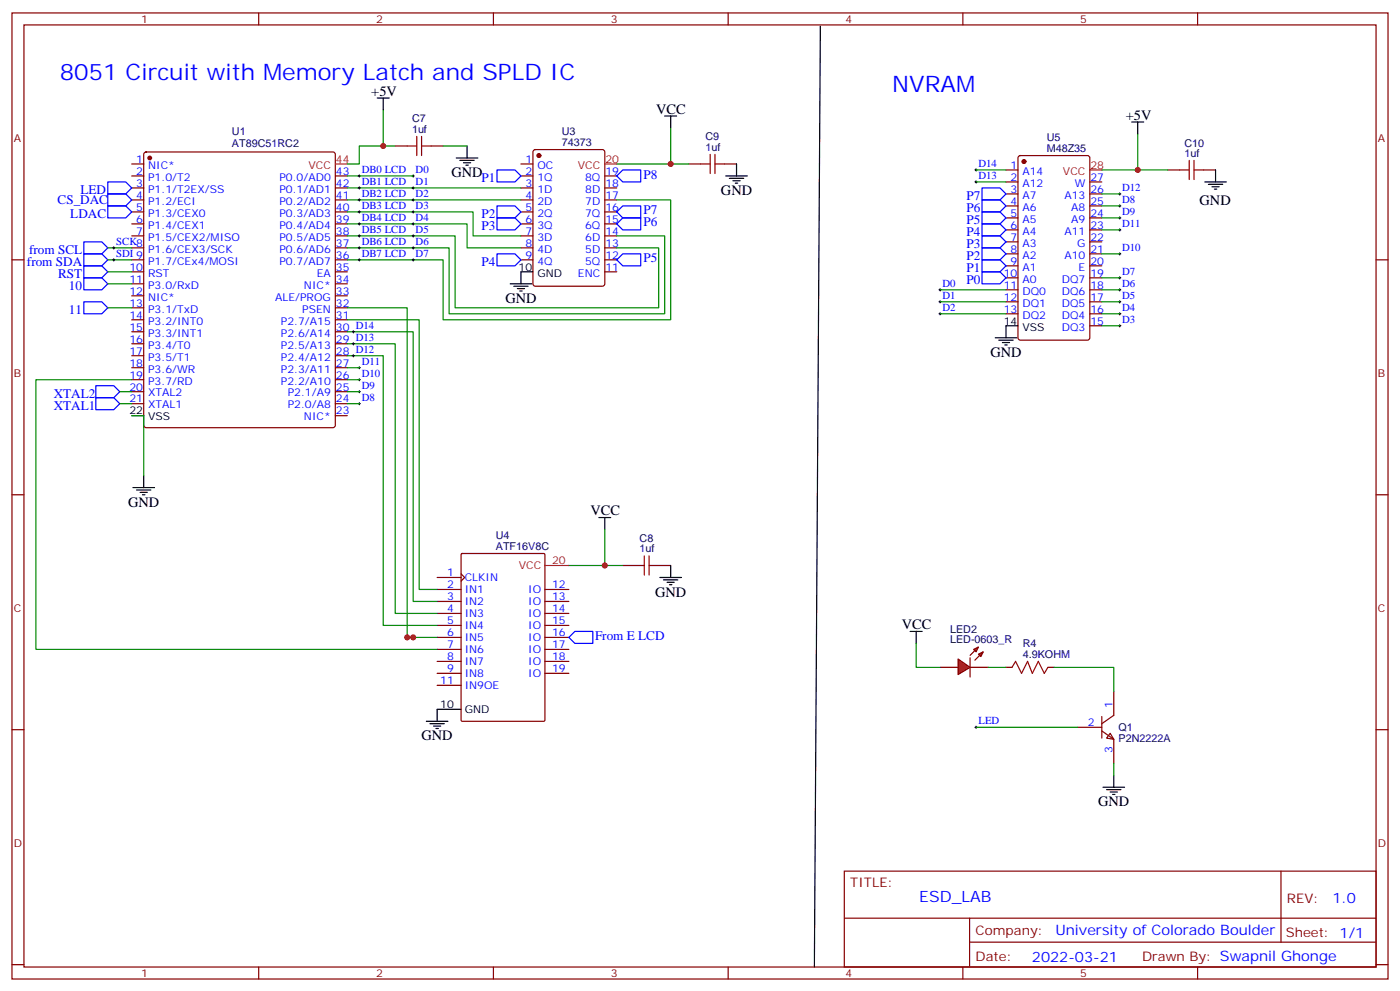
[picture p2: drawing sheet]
<svg xmlns="http://www.w3.org/2000/svg" width="412mm" height="292mm" viewBox="0 0 412 292" stroke-linecap="round" stroke-linejoin="round" font-family="sans-serif">
<g fill="none" stroke="#870000" stroke-width=".35">
<path d="M3.5 3.8h405.4v284.3h-405.4zM7.1 7.3h398.2v277.3h-398.2zM76.2 3.8v3.5M145.3 3.8v3.5M214.5 3.8v3.5M283.6 3.8v3.5M352.8 3.8v3.5M38.8 48.3h3.5M38.8 51.8h3.5M38.8 55.3h3.5M38.8 58.8h3.5M42.6 44.9l.4-.2h55.1l.5 .2 .2 .5v79.8l-.3 .5-.4 .2h-55.1l-.5-.3-.2-.4v-79.8z"/>
<path d="M98.8 51.8h3.5M98.8 55.3h3.5M98.8 58.8h3.5M116.4 43h3.5M127 43h3.5M153.5 48.3h3.5M153.5 51.8h3.5M153.5 55.3h3.5M153.5 58.8h3.5M157.2 44.2l.5-.2h19.7l.7 .5 .1 39-.5 .7h-20l-.7-.4v-39.1zM178.2 51.8h3.5M178.2 55.3h3.5"/>
<path d="M178.2 58.8h3.5M202.8 48.3h3.6M213.4 48.3h3.6M296.3 50h3.6M296.3 53.6h3.6M296.3 57.1h3.6M300.1 46l.5-.2h19.7l.7 .4v53.2l-.4 .7h-20l-.7-.4v-53.2zM321 53.6h3.6M321 57.1h3.6M344 50h3.5M354.5 50h3.6M3.5 76.5h3.6"/>
<path d="M38.8 76.5h3.5M38.8 62.4h3.5M38.8 65.9h3.5M38.8 69.4h3.5M38.8 73h3.5M98.8 76.5h3.5M98.8 62.4h3.5M98.8 65.9h3.5M98.8 69.4h3.5M98.8 73h3.5M153.5 76.5h3.5M153.5 62.4h3.5"/>
<path d="M153.5 65.9h3.5M153.5 69.4h3.5M153.5 73h3.5M178.2 76.5h3.5M178.2 62.4h3.5M178.2 65.9h3.5M178.2 69.4h3.5M178.2 73h3.5M296.3 60.6h3.6M296.3 64.1h3.6M296.3 67.7h3.6M296.3 71.2h3.6"/>
<path d="M296.3 74.7h3.6M296.3 78.2h3.6M321 60.6h3.6M321 64.1h3.6M321 67.7h3.6M321 71.2h3.6M321 74.7h3.6M321 78.2h3.6M405.3 76.5h3.6M38.8 80h3.5M38.8 83.5h3.5M38.8 87.1h3.5"/>
<path d="M38.8 90.6h3.5M38.8 94.1h3.5M38.8 97.6h3.5M98.8 80h3.5M98.8 83.5h3.5M98.8 87.1h3.5M98.8 90.6h3.5M98.8 94.1h3.5M98.8 97.6h3.5M178.2 80h3.5M296.3 81.8h3.6M296.3 85.3h3.6"/>
<path d="M296.3 88.8h3.6M296.3 92.4h3.6M321 81.8h3.6M321 85.3h3.6M321 88.8h3.6M321 92.4h3.6M321 95.9h3.6M38.8 101.2h3.5M38.8 104.7h3.5M38.8 108.2h3.5M38.8 111.8h3.5M38.8 115.3h3.5"/>
<path d="M38.8 118.8h3.5M98.8 101.2h3.5M98.8 104.7h3.5M98.8 108.2h3.5M98.8 111.8h3.5M98.8 115.3h3.5M98.8 118.8h3.5M98.8 122.3h3.5M3.5 145.6h3.6M405.3 145.6h3.6M128.8 173.5h7M128.8 177h7"/>
<path d="M128.8 170h7M135.8 168.9l1.1 1.1-1.1 1M135.9 163.1l.3-.2h24l.3 .2v48.8l-.2 .4h-24.1l-.3-.2zM160.5 173.5h7.1M160.5 177h7.1M183.4 166.4h3.6M194 166.4h3.6M128.8 180.6h7M128.8 184.1h7M128.8 187.6h7M128.8 191.1h7M128.8 194.7h7"/>
<path d="M128.8 198.2h7M160.5 180.6h7.1M160.5 184.1h7.1M160.5 187.6h7.1M160.5 191.1h7.1M160.5 194.7h7.1M160.5 198.2h7.1M3.5 214.8h3.6M128.8 201.7h7M405.3 214.8h3.6M248.7 256.4h156.6v28.2h-156.6zM377.3 256.4v20.9"/>
<path d="M248.7 270.2h156.5M285.6 277.3h119.6M285.6 270.2v14.2M3.5 283.9h3.6M76.2 284.6v3.5M145.3 284.6v3.5M214.5 284.6v3.5M283.6 284.6v3.5M352.8 284.6v3.5M405.3 283.9h3.6"/>
</g>
<g fill="#870000" stroke="#870000" stroke-width=".35">
<circle cx="44.1" cy="46.5" r=".53"/>
<circle cx="158.7" cy="45.8" r=".53"/>
<circle cx="301.6" cy="47.6" r=".53"/>
</g>
<g fill="none" stroke="#000" stroke-width=".35">
<path d="M241.7 7.7l-1.8 276.9M111.1 28.9h3.6M112.9 28.9v3.5M195.8 34.1h3.5M197.6 34.1v3.6M333.4 35.9h3.5M335.1 35.9v3.5M134.4 46.5h6.4M135.5 47.2h4.2M136.5 47.9h2.1M137.2 48.6h.7M137.6 43v3.5"/>
<path d="M213.8 51.8h6.3M214.8 52.5h4.3M215.9 53.2h2.1M216.6 53.9h.7M217 48.3v3.5M354.9 53.6h6.3M356 54.3h4.2M357 55h2.1M357.7 55.7h.7M358.1 50v3.6M150.3 83.5h6.3M151.3 84.2h4.3"/>
<path d="M152.4 84.9h2.1M153.1 85.7h.7M157 80h-3.5v3.5M293.2 99.4h6.3M299.9 95.9h-3.6v3.5M294.2 100.1h4.2M295.3 100.8h2.1M296 101.5h.7M38.8 122.3h3.5M42.3 140v3.5M39.2 143.5h6.3M40.2 144.2h4.2"/>
<path d="M41.3 144.9h2.1M42 145.6h.7M176.4 152.3h3.5M178.2 152.3v3.6M194.4 170h6.3M195.4 170.7h4.3M196.5 171.4h2.1M197.2 172.1h.7M197.6 166.4v3.6M125.6 212.3h6.3M126.6 213h4.3M127.7 213.7h2.1"/>
<path d="M128.4 214.4h.7M135.8 208.8h-7v3.5"/>
</g>
<path d="M98.8 48.3h3.5M178.2 48.3h3.5M321 50h3.6M160.5 166.4h7.1" fill="none" stroke="#f00" stroke-width=".35"/>
<g fill="none" stroke="#a10000" stroke-width=".35">
<path d="M119.9 43h2.9M122.8 40.1v5.7M124.2 43h2.8M124.2 40.1v5.7M206.4 48.3h2.8M209.2 45.4v5.7M210.6 48.3h2.8M210.6 45.4v5.7M347.5 50h2.8M350.3 47.2v5.6M351.7 50h2.8M351.7 47.2v5.6"/>
<path d="M187 166.4h2.8M189.8 163.6v5.7M191.2 166.4h2.8M191.2 163.6v5.7"/>
</g>
<g fill="none" stroke="#008700" stroke-width=".35">
<path d="M112.9 32.4v10.6h-7.1v5.3h-3.5M197.6 37.7v10.6h5.2M335.1 39.4v10.6M102.3 55.3h51.2M102.3 58.8h51.2M102.3 51.8h19.4M112.9 43h3.5M130.5 43h7.1M181.7 58.8h15.9v35.3h-67.1v-17.6h-28.2M181.7 48.3h15.9M287.5 50h8.8M287.5 53.6h8.8"/>
<path d="M324.6 50h19.4M324.6 57.1h5.2M102.3 62.4h37v7h14.2M102.3 65.9h35.3v7.1h15.9M102.3 69.4h31.8v21.2h59.9v-17.6h-12.3M181.7 69.4h14.1v23h-63.5v-19.4h-30M324.6 74.7h5.2M324.6 67.7h5.2M324.6 64.1h5.2M324.6 60.6h5.2M31.7 80h7.1M102.3 90.6h17.6v97h1.8"/>
<path d="M102.3 97.6h19.4v79.4h7.1M102.3 94.1h21.2v79.4h5.3M276.9 85.3h19.4M276.9 88.8h19.4M276.9 92.4h19.4M324.6 85.3h5.2M324.6 88.8h5.2M324.6 92.4h5.2M324.6 81.8h5.2M324.6 95.9h5.2M35.3 115.3h3.5M35.3 118.8h3.5"/>
<path d="M38.8 111.8h-28.2v79.3h118.2M102.3 101.2h14.1v79.4h12.4M102.3 104.7h10.6v79.4h15.9M102.3 115.3h3.5M102.3 118.8h3.5M102.3 111.8h3.5M102.3 108.2h3.5M38.8 122.3h3.5v17.7M178.2 155.9v10.5M167.6 166.4h15.8M119.9 187.6h8.9"/>
</g>
<g fill="none" stroke="#00f" stroke-width=".35">
<path d="M146.4 50h5.3l1.8 1.8-1.8 1.8h-5.3zM181.7 51.8l1.7-1.8h5.3v3.6h-5.3zM289.3 58.8h5.3l1.7 1.8-1.7 1.8h-5.3zM289.3 55.3h5.3l1.7 1.8-1.7 1.7h-5.3zM24.7 78.2h5.3l1.7 1.8-1.7 1.8h-5.3zM146.4 60.6h5.3l1.8 1.8-1.8 1.7h-5.3zM146.4 64.1h5.3l1.8 1.8-1.8 1.8h-5.3zM146.4 74.7h5.3l1.8 1.8-1.8 1.7h-5.3zM181.7 62.4l1.7-1.8h5.3v3.5h-5.3zM181.7 65.9l1.7-1.8h5.3v3.6h-5.3zM181.7 76.5l1.7-1.8h5.3v3.5h-5.3zM289.3 76.5h5.3l1.7 1.7-1.7 1.8h-5.3z"/>
<path d="M289.3 73h5.3l1.7 1.7-1.7 1.8h-5.3zM289.3 69.4h5.3l1.7 1.8-1.7 1.8h-5.3zM289.3 65.9h5.3l1.7 1.8-1.7 1.7h-5.3zM289.3 62.4h5.3l1.7 1.7-1.7 1.8h-5.3zM289.3 80h5.3l1.7 1.8-1.7 1.7h-5.3zM28.2 113.5h5.3l1.8 1.8-1.8 1.8h-5.3zM28.2 117.1h5.3l1.8 1.7-1.8 1.8h-5.3z"/>
</g>
<g fill="none" stroke="#000" stroke-width=".29">
<path d="M121.4 51.8h.7M121.4 55.3h.7M121.4 58.8h.7M121.7 51.4v.7M121.7 55v.7M121.7 58.5v.7M287.2 53.6h.7M287.2 50h.7M287.5 49.7v.7M287.5 53.2v.7M329.5 57.1h.7M329.8 56.7v.7"/>
<path d="M121.4 62.4h.7M121.4 65.9h.7M121.4 69.4h.7M121.4 73h.7M121.4 76.5h.7M121.7 62v.7M121.7 65.5v.8M121.7 69.1v.7M121.7 72.6v.7M121.7 76.1v.7M329.5 60.6h.7M329.5 64.1h.7"/>
<path d="M329.5 74.7h.7M329.5 67.7h.7M329.8 60.3v.7M329.8 63.8v.7M329.8 67.3v.7M329.8 74.4v.7M103.7 97.6h.7M104.1 97.3v.7M276.6 85.3h.7M276.6 88.8h.7M276.6 92.4h.7M276.9 84.9v.8"/>
<path d="M276.9 88.5v.7M276.9 92v.7M329.5 85.3h.7M329.5 88.8h.7M329.5 92.4h.7M329.5 95.9h.7M329.5 81.8h.7M329.8 81.4v.7M329.8 84.9v.8M329.8 88.5v.7M329.8 92v.7M329.8 95.5v.7"/>
<path d="M103.7 104.7h.7M103.7 101.2h.7M104.1 100.8v.7M104.1 104.4v.7M105.5 118.8h.7M105.5 115.3h.7M105.5 111.8h.7M105.5 108.2h.7M105.8 107.9v.7M105.8 111.4v.7M105.8 114.9v.7M105.8 118.5v.7"/>
</g>
<g fill="#f00" stroke="#870000" stroke-width=".35">
<path d="M282.2 194l3.6 2.4-3.6 2.1z"/>
<path d="M285.8 193.6v5.6z"/>
</g>
<g fill="#870000" stroke="#870000" stroke-width=".35">
<path d="M285.8 192.9l1.4-1.4z"/>
<path d="M287.2 194.3l1.4-1.4z"/>
</g>
<g fill="#f00" stroke="#870000" stroke-width=".35">
<path d="M286.8 191.1l1.4-.7-.7 1.4z"/>
<path d="M288.2 192.5l1.4-.7-.7 1.5z"/>
</g>
<path d="M276.9 196.4h5.3M285.8 196.4h5.2" fill="none" stroke="#870000" stroke-width=".35"/>
<path d="M327 215.8l1.1 1.8-2.1-.4z" fill="#fff" stroke="#870000" stroke-width=".35"/>
<path d="M296.3 196.4h1.8M308.7 196.4h1.7M317.5 214.1h7.1M324.6 215.1l3.5 2.5v7M324.6 210.9v6.3M328.1 203.5v7l-3.5 2.5" fill="none" stroke="#870000" stroke-width=".35"/>
<path d="M268.1 185.8h3.5M269.9 185.8v3.6M324.9 231.7h6.4M326 232.4h4.2M327 233.1h2.1M327.7 233.8h.7M328.1 228.2v3.5" fill="none" stroke="#000" stroke-width=".35"/>
<path d="M31.7 76.5h7.1M31.7 73h7.1M31.7 90.6h7.1M31.7 83.5h7.1M269.9 189.4v7h7M291 196.4h5.3M310.4 196.4h17.7v7.1M287.5 214.1h30M328.1 224.6v3.6" fill="none" stroke="#008700" stroke-width=".35"/>
<path d="M298.1 196.4l1.1-1.7 1.7 3.5 1.8-3.5 1.4 3.5 1.8-3.5 1.7 3.5 1.1-1.8" fill="none" stroke="#a10000" stroke-width=".35"/>
<g fill="none" stroke="#000" stroke-width=".29">
<path d="M105.5 51.8h.7M105.5 55.3h.7M105.5 58.8h.7M105.8 51.4v.7M105.8 55v.7M105.8 58.5v.7M33.2 73h.7M33.2 76.5h.7M33.5 72.6v.7M33.5 76.1v.7M105.5 62.4h.7M105.5 65.9h.7"/>
<path d="M105.5 69.4h.7M105.5 73h.7M105.5 76.5h.7M105.8 62v.7M105.8 65.5v.8M105.8 69.1v.7M105.8 72.6v.7M105.8 76.1v.7M287.2 214.1h.7M287.5 213.7v.7"/>
</g>
<path d="M31.7 53.6h5.3l1.8 1.7-1.8 1.8h-5.3zM31.7 57.1h5.3l1.8 1.7-1.8 1.8h-5.3zM24.7 74.7h5.3l1.7 1.8-1.7 1.7h-5.3zM24.7 71.2h5.3l1.7 1.8-1.7 1.7h-5.3zM31.7 60.6h5.3l1.8 1.8-1.8 1.7h-5.3zM24.7 81.8h5.3l1.7 1.7-1.7 1.8h-5.3zM24.7 88.8h5.3l1.7 1.8-1.7 1.8h-5.3zM167.6 187.6l1.7-1.8h5.3v3.6h-5.3z" fill="none" stroke="#00f" stroke-width=".35"/>
<g fill="#c00">
<circle cx="112.9" cy="43" r=".88"/>
<circle cx="178.2" cy="166.4" r=".88"/>
<circle cx="197.6" cy="48.3" r=".88"/>
<circle cx="119.9" cy="187.6" r=".88"/>
<circle cx="121.7" cy="187.6" r=".88"/>
<circle cx="335.1" cy="50" r=".88"/>
</g>
<g font-size="6.7" fill="#00f">
<text x="17.6" y="23.6">8051 Circuit with Memory Latch and SPLD IC</text>
<text x="262.8" y="27.1">NVRAM</text>
</g>
<text font-size="4.6" fill="#00f" x="270.8" y="265.4">ESD_LAB</text>
<g font-size="4.2">
<text x="109.4" y="28.2">+5V</text>
<text x="193.3" y="33.4">VCC</text>
<text x="331.6" y="35.2">+5V</text>
<text x="133" y="52.1">GND</text>
<text x="212.4" y="57.4">GND</text>
<text x="353.4" y="60.3">GND</text>
<text x="148.9" y="89.2">GND</text>
<text x="291.7" y="105.1">GND</text>
<text x="37.7" y="149.2">GND</text>
<text x="173.9" y="151.6">VCC</text>
<text x="193" y="175.6">GND</text>
<text x="265.6" y="185.1">VCC</text>
<text x="124.2" y="217.9">GND</text>
<text x="323.5" y="237.3">GND</text>
</g>
<g font-size="4.2" fill="#00f">
<text x="392.5" y="265.7">1.0</text>
<text x="310.9" y="275.2">University of Colorado Boulder</text>
<text x="304" y="283">2022-03-21</text>
</g>
<g font-size="3.9" fill="#00f">
<text x="141.8" y="53.6">P1</text>
<text x="189.5" y="52.5">P8</text>
<text x="23.7" y="57.1">LED</text>
<text x="284.7" y="58.8">P7</text>
<text x="17" y="60.1">CS_DAC</text>
<text x="20.7" y="64.1">LDAC</text>
<text x="141.8" y="64.1">P2</text>
<text x="189.5" y="63.1">P7</text>
<text x="284.7" y="65.9">P5</text>
<text x="284.7" y="62.4">P6</text>
<text x="141.8" y="67.7">P3</text>
<text x="189.5" y="66.7">P6</text>
<text x="284.7" y="69.4">P4</text>
<text x="8.6" y="74.7">from SCL</text>
<text x="189.5" y="77.2">P5</text>
<text x="284.7" y="76.5">P2</text>
<text x="284.7" y="73">P3</text>
<text x="7.9" y="78.2">from SDA</text>
<text x="17.1" y="81.8">RST</text>
<text x="141.8" y="78.2">P4</text>
<text x="284.7" y="83.5">P0</text>
<text x="284.7" y="80">P1</text>
<text x="20.3" y="85.3">10</text>
<text x="20.3" y="92.4">11</text>
<text x="15.8" y="117.1">XTAL2</text>
<text x="15.8" y="120.6">XTAL1</text>
<text x="175.3" y="188.4">From E LCD</text>
</g>
<g font-size="3.9" fill="#800">
<text x="250.5" y="261">TITLE:</text>
<text x="379.1" y="265.7">REV:</text>
<text x="287.4" y="275.2">Company:</text>
<text x="378.7" y="275.8">Sheet: 1/1</text>
<text x="287.4" y="282.9">Date:</text>
<text x="336.4" y="282.9">Drawn By: Swapnil Ghonge</text>
</g>
<g font-size="3.2" fill="#800">
<text x="41.6" y="6.8">1</text>
<text x="110.8" y="6.8">2</text>
<text x="179.9" y="6.8">3</text>
<text x="249.1" y="6.8">4</text>
<text x="318.2" y="6.8">5</text>
<text x="4.1" y="41.9">A</text>
<text x="405.9" y="41.9">A</text>
<text x="4.1" y="111.1">B</text>
<text x="405.9" y="111.1">B</text>
<text x="4.1" y="180.2">C</text>
<text x="405.9" y="180.2">C</text>
<text x="4.1" y="249.3">D</text>
<text x="405.9" y="249.3">D</text>
<text x="41.6" y="287.6">1</text>
<text x="110.8" y="287.6">2</text>
<text x="179.9" y="287.6">3</text>
<text x="249.1" y="287.6">4</text>
<text x="318.2" y="287.6">5</text>
</g>
<g font-size="3.2" fill="#000080">
<text x="121.4" y="35.9">C7</text>
<text x="68.3" y="39.7">U1</text>
<text x="121.4" y="39.1">1uf</text>
<text x="165.5" y="39.7">U3</text>
<text x="207.8" y="41.2">C9</text>
<text x="308.3" y="41.5">U5</text>
<text x="68.3" y="43.1">AT89C51RC2</text>
<text x="165.5" y="43">74373</text>
<text x="207.8" y="44.4">1uf</text>
<text x="308.3" y="44.7">M48Z35</text>
<text x="348.9" y="46.1">1uf</text>
<text x="348.9" y="43.2">C10</text>
<text x="146.1" y="161.8">ATF16V8C</text>
<text x="146.1" y="158.5">U4</text>
<text x="188.4" y="159.4">C8</text>
<text x="188.4" y="162.6">1uf</text>
<text x="279.9" y="189.4">LED-0603_R</text>
<text x="279.9" y="186.2">LED2</text>
<text x="301.3" y="190.4">R4</text>
<text x="301.3" y="193.6">4.9KOHM</text>
<text x="329.5" y="215.1">Q1</text>
<text x="329.5" y="218.3">P2N2222A</text>
</g>
<g font-size="3.2" fill="#00f">
<text x="40.1" y="47.9">1</text>
<text x="154.8" y="47.9">1</text>
<text x="40.1" y="51.4">2</text>
<text x="43.6" y="49.7">NIC*</text>
<text x="43.6" y="53.2">P1.0/T2</text>
<text x="82.3" y="53.2">P0.0/AD0</text>
<text x="99" y="51.4">43</text>
<text x="106.5" y="50.9">DB0 LCD</text>
<text x="122.4" y="50.9">D0</text>
<text x="154.8" y="51.4">2</text>
<text x="158.3" y="49.7">OC</text>
<text x="158.3" y="53.2">1Q</text>
<text x="172.3" y="53.2">8Q</text>
<text x="178.3" y="51.4">19</text>
<text x="288.2" y="52.7">D13</text>
<text x="288.2" y="49.1">D14</text>
<text x="297.7" y="49.7">1</text>
<text x="297.7" y="53.2">2</text>
<text x="301.2" y="51.4">A14</text>
<text x="321.2" y="53.2">27</text>
<text x="40.1" y="55">3</text>
<text x="40.1" y="58.5">4</text>
<text x="43.6" y="56.7">P1.1/T2EX/SS</text>
<text x="82.3" y="56.7">P0.1/AD1</text>
<text x="99" y="58.5">41</text>
<text x="99" y="55">42</text>
<text x="106.5" y="54.4">DB1 LCD</text>
<text x="106.5" y="58">DB2 LCD</text>
<text x="122.4" y="54.4">D1</text>
<text x="122.4" y="58">D2</text>
<text x="154.8" y="55">3</text>
<text x="154.8" y="58.5">4</text>
<text x="158.3" y="56.7">1D</text>
<text x="172.4" y="56.7">8D</text>
<text x="178.3" y="58.5">17</text>
<text x="178.3" y="55">18</text>
<text x="297.7" y="56.7">3</text>
<text x="301.2" y="55">A12</text>
<text x="301.2" y="58.5">A7</text>
<text x="313.5" y="58.5">A13</text>
<text x="316.6" y="55">W</text>
<text x="321.2" y="56.7">26</text>
<text x="330.6" y="59.7">D8</text>
<text x="330.6" y="56.2">D12</text>
<text x="40.1" y="62">5</text>
<text x="40.1" y="65.5">6</text>
<text x="43.6" y="60.3">P1.2/ECI</text>
<text x="43.6" y="63.8">P1.3/CEX0</text>
<text x="82.3" y="63.8">P0.3/AD3</text>
<text x="82.3" y="60.3">P0.2/AD2</text>
<text x="99" y="65.5">39</text>
<text x="99" y="62">40</text>
<text x="106.5" y="61.5">DB3 LCD</text>
<text x="106.5" y="65">DB4 LCD</text>
<text x="122.4" y="61.5">D3</text>
<text x="122.4" y="65">D4</text>
<text x="154.8" y="62">5</text>
<text x="154.8" y="65.5">6</text>
<text x="158.3" y="60.3">2D</text>
<text x="158.3" y="63.8">2Q</text>
<text x="172.3" y="63.8">7Q</text>
<text x="172.4" y="60.3">7D</text>
<text x="178.3" y="65.5">15</text>
<text x="178.3" y="62">16</text>
<text x="297.7" y="60.3">4</text>
<text x="297.7" y="63.8">5</text>
<text x="301.2" y="62">A6</text>
<text x="301.2" y="65.5">A5</text>
<text x="315.5" y="65.5">A9</text>
<text x="315.5" y="62">A8</text>
<text x="321.2" y="63.8">24</text>
<text x="321.2" y="60.3">25</text>
<text x="330.6" y="63.3">D9</text>
<text x="40.1" y="69.1">7</text>
<text x="43.6" y="67.3">P1.4/CEX1</text>
<text x="43.6" y="70.8">P1.5/CEX2/MISO</text>
<text x="82.3" y="70.8">P0.5/AD5</text>
<text x="82.3" y="67.3">P0.4/AD4</text>
<text x="99" y="69.1">38</text>
<text x="106.5" y="68.5">DB5 LCD</text>
<text x="122.4" y="68.5">D5</text>
<text x="154.8" y="69.1">7</text>
<text x="158.3" y="67.3">3Q</text>
<text x="158.3" y="70.8">3D</text>
<text x="172.3" y="67.3">6Q</text>
<text x="172.4" y="70.8">6D</text>
<text x="178.3" y="69.1">14</text>
<text x="297.7" y="67.3">6</text>
<text x="297.7" y="70.8">7</text>
<text x="301.2" y="69.1">A4</text>
<text x="313.5" y="69.1">A11</text>
<text x="321.2" y="70.8">22</text>
<text x="321.2" y="67.3">23</text>
<text x="330.6" y="66.8">D11</text>
<text x="34.2" y="75.6">SDI 9</text>
<text x="34.2" y="72.1">SCK8</text>
<text x="43.6" y="74.4">P1.6/CEX3/SCK</text>
<text x="43.6" y="77.9">P1.7/CEx4/MOSI</text>
<text x="82.3" y="77.9">P0.7/AD7</text>
<text x="82.3" y="74.4">P0.6/AD6</text>
<text x="99" y="76.1">36</text>
<text x="99" y="72.6">37</text>
<text x="106.5" y="72.1">DB6 LCD</text>
<text x="106.5" y="75.6">DB7 LCD</text>
<text x="122.4" y="72.1">D6</text>
<text x="122.4" y="75.6">D7</text>
<text x="154.8" y="72.6">8</text>
<text x="154.8" y="76.1">9</text>
<text x="158.3" y="74.4">4D</text>
<text x="158.3" y="77.9">4Q</text>
<text x="172.3" y="77.9">5Q</text>
<text x="172.4" y="74.4">5D</text>
<text x="178.3" y="76.1">12</text>
<text x="178.3" y="72.6">13</text>
<text x="297.7" y="74.4">8</text>
<text x="297.7" y="77.9">9</text>
<text x="301.2" y="72.6">A3</text>
<text x="301.2" y="76.1">A2</text>
<text x="313.5" y="76.1">A10</text>
<text x="317.3" y="72.6">G</text>
<text x="321.2" y="77.9">20</text>
<text x="321.2" y="74.4">21</text>
<text x="330.6" y="73.8">D10</text>
<text x="38.1" y="79.7">10</text>
<text x="38.1" y="83.2">11</text>
<text x="43.6" y="81.4">RST</text>
<text x="93.3" y="81.4">EA</text>
<text x="99" y="83.2">34</text>
<text x="99" y="79.7">35</text>
<text x="170.3" y="81.4">ENC</text>
<text x="178.3" y="79.7">11</text>
<text x="295.7" y="81.4">10</text>
<text x="301.2" y="79.7">A1</text>
<text x="301.2" y="83.2">A0</text>
<text x="312.8" y="83.2">DQ7</text>
<text x="317.7" y="79.7">E</text>
<text x="321.2" y="81.4">19</text>
<text x="330.6" y="80.9">D7</text>
<text x="38.1" y="86.7">12</text>
<text x="43.6" y="84.9">P3.0/RxD</text>
<text x="43.6" y="88.5">NIC*</text>
<text x="81" y="88.5">ALE/PROG</text>
<text x="89.5" y="84.9">NIC*</text>
<text x="99" y="86.7">33</text>
<text x="277.6" y="84.4">D0</text>
<text x="277.6" y="87.9">D1</text>
<text x="295.7" y="84.9">11</text>
<text x="295.7" y="88.5">12</text>
<text x="301.2" y="86.7">DQ0</text>
<text x="312.8" y="86.7">DQ6</text>
<text x="321.2" y="88.5">17</text>
<text x="321.2" y="84.9">18</text>
<text x="330.6" y="87.9">D5</text>
<text x="330.6" y="84.4">D6</text>
<text x="38.1" y="90.2">13</text>
<text x="38.1" y="93.8">14</text>
<text x="43.6" y="92">P3.1/TxD</text>
<text x="43.6" y="95.5">P3.2/INT0</text>
<text x="82.7" y="95.5">P2.7/A15</text>
<text x="89" y="92">PSEN</text>
<text x="99" y="93.8">31</text>
<text x="99" y="90.2">32</text>
<text x="277.6" y="91.5">D2</text>
<text x="295.7" y="92">13</text>
<text x="301.2" y="90.2">DQ1</text>
<text x="301.2" y="93.8">DQ2</text>
<text x="312.8" y="93.8">DQ4</text>
<text x="312.8" y="90.2">DQ5</text>
<text x="321.2" y="95.5">15</text>
<text x="321.2" y="92">16</text>
<text x="330.6" y="95">D3</text>
<text x="330.6" y="91.5">D4</text>
<text x="38.1" y="97.3">15</text>
<text x="38.1" y="100.8">16</text>
<text x="43.6" y="99.1">P3.3/INT1</text>
<text x="82.7" y="99.1">P2.6/A14</text>
<text x="99" y="100.8">29 D13</text>
<text x="99" y="97.3">30 D14</text>
<text x="312.8" y="97.3">DQ3</text>
<text x="38.1" y="104.4">17</text>
<text x="38.1" y="107.9">18</text>
<text x="43.6" y="102.6">P3.4/T0</text>
<text x="43.6" y="106.1">P3.5/T1</text>
<text x="82.7" y="106.1">P2.4/A12</text>
<text x="82.7" y="102.6">P2.5/A13</text>
<text x="99" y="107.9">27</text>
<text x="99" y="104.4">28 D12</text>
<text x="106.5" y="107.4">D11</text>
<text x="38.1" y="111.4">19</text>
<text x="43.6" y="109.6">P3.6/WR</text>
<text x="43.6" y="113.2">P3.7/RD</text>
<text x="82.7" y="113.2">P2.2/A10</text>
<text x="82.7" y="109.6">P2.3/A11</text>
<text x="99" y="111.4">26</text>
<text x="106.5" y="110.9">D10</text>
<text x="38.1" y="114.9">20</text>
<text x="38.1" y="118.5">21</text>
<text x="43.6" y="116.7">XTAL2</text>
<text x="84.7" y="116.7">P2.1/A9</text>
<text x="99" y="118.5">24</text>
<text x="99" y="114.9">25</text>
<text x="106.5" y="117.9">D8</text>
<text x="106.5" y="114.4">D9</text>
<text x="43.6" y="120.2">XTAL1</text>
<text x="84.7" y="120.2">P2.0/A8</text>
<text x="89.5" y="123.8">NIC*</text>
<text x="99" y="122">23</text>
<text x="131.7" y="169.6">1</text>
<text x="131.7" y="173.1">2</text>
<text x="136.9" y="171">CLKIN</text>
<text x="162.6" y="173.1">12</text>
<text x="131.7" y="176.7">3</text>
<text x="136.9" y="174.6">IN1</text>
<text x="136.9" y="178.1">IN2</text>
<text x="155.6" y="174.6">IO</text>
<text x="155.6" y="178.1">IO</text>
<text x="162.6" y="176.7">13</text>
<text x="131.7" y="180.2">4</text>
<text x="131.7" y="183.7">5</text>
<text x="136.9" y="181.6">IN3</text>
<text x="136.9" y="185.1">IN4</text>
<text x="155.6" y="181.6">IO</text>
<text x="155.6" y="185.1">IO</text>
<text x="162.6" y="180.2">14</text>
<text x="162.6" y="183.7">15</text>
<text x="131.7" y="187.3">6</text>
<text x="131.7" y="190.8">7</text>
<text x="136.9" y="188.7">IN5</text>
<text x="155.6" y="188.7">IO</text>
<text x="162.6" y="187.3">16</text>
<text x="162.6" y="190.8">17</text>
<text x="131.7" y="194.3">8</text>
<text x="131.7" y="197.8">9</text>
<text x="136.9" y="192.2">IN6</text>
<text x="136.9" y="195.7">IN7</text>
<text x="155.6" y="192.2">IO</text>
<text x="155.6" y="195.7">IO</text>
<text x="162.6" y="194.3">18</text>
<text x="162.6" y="197.8">19</text>
<text x="129.7" y="201.4">11</text>
<text x="136.9" y="199.2">IN8</text>
<text x="136.9" y="202.8">IN9OE</text>
<text x="155.6" y="199.2">IO</text>
<text x="327.7" y="208.4" transform="rotate(-90 327.7 208.4)">1</text>
<text x="288.2" y="213.2">LED</text>
<text x="320.4" y="213.7">2</text>
<text x="327.7" y="221.7" transform="rotate(-90 327.7 221.7)">3</text>
</g>
<g font-size="3.2" fill="#f00">
<text x="99" y="47.9">44</text>
<text x="178.3" y="47.9">20</text>
<text x="90.9" y="49.7">VCC</text>
<text x="170.2" y="49.7">VCC</text>
<text x="313.1" y="51.4">VCC</text>
<text x="321.2" y="49.7">28</text>
<text x="152.9" y="167.5">VCC</text>
<text x="162.6" y="166.1">20</text>
</g>
<g font-size="3.2">
<text x="152.8" y="79.7">10</text>
<text x="158.3" y="81.4">GND</text>
<text x="295.7" y="95.5">14</text>
<text x="301.2" y="97.3">VSS</text>
<text x="38.1" y="122">22</text>
<text x="43.6" y="123.8">VSS</text>
<text x="129.7" y="208.4">10</text>
<text x="136.9" y="209.8">GND</text>
</g>
</svg>
